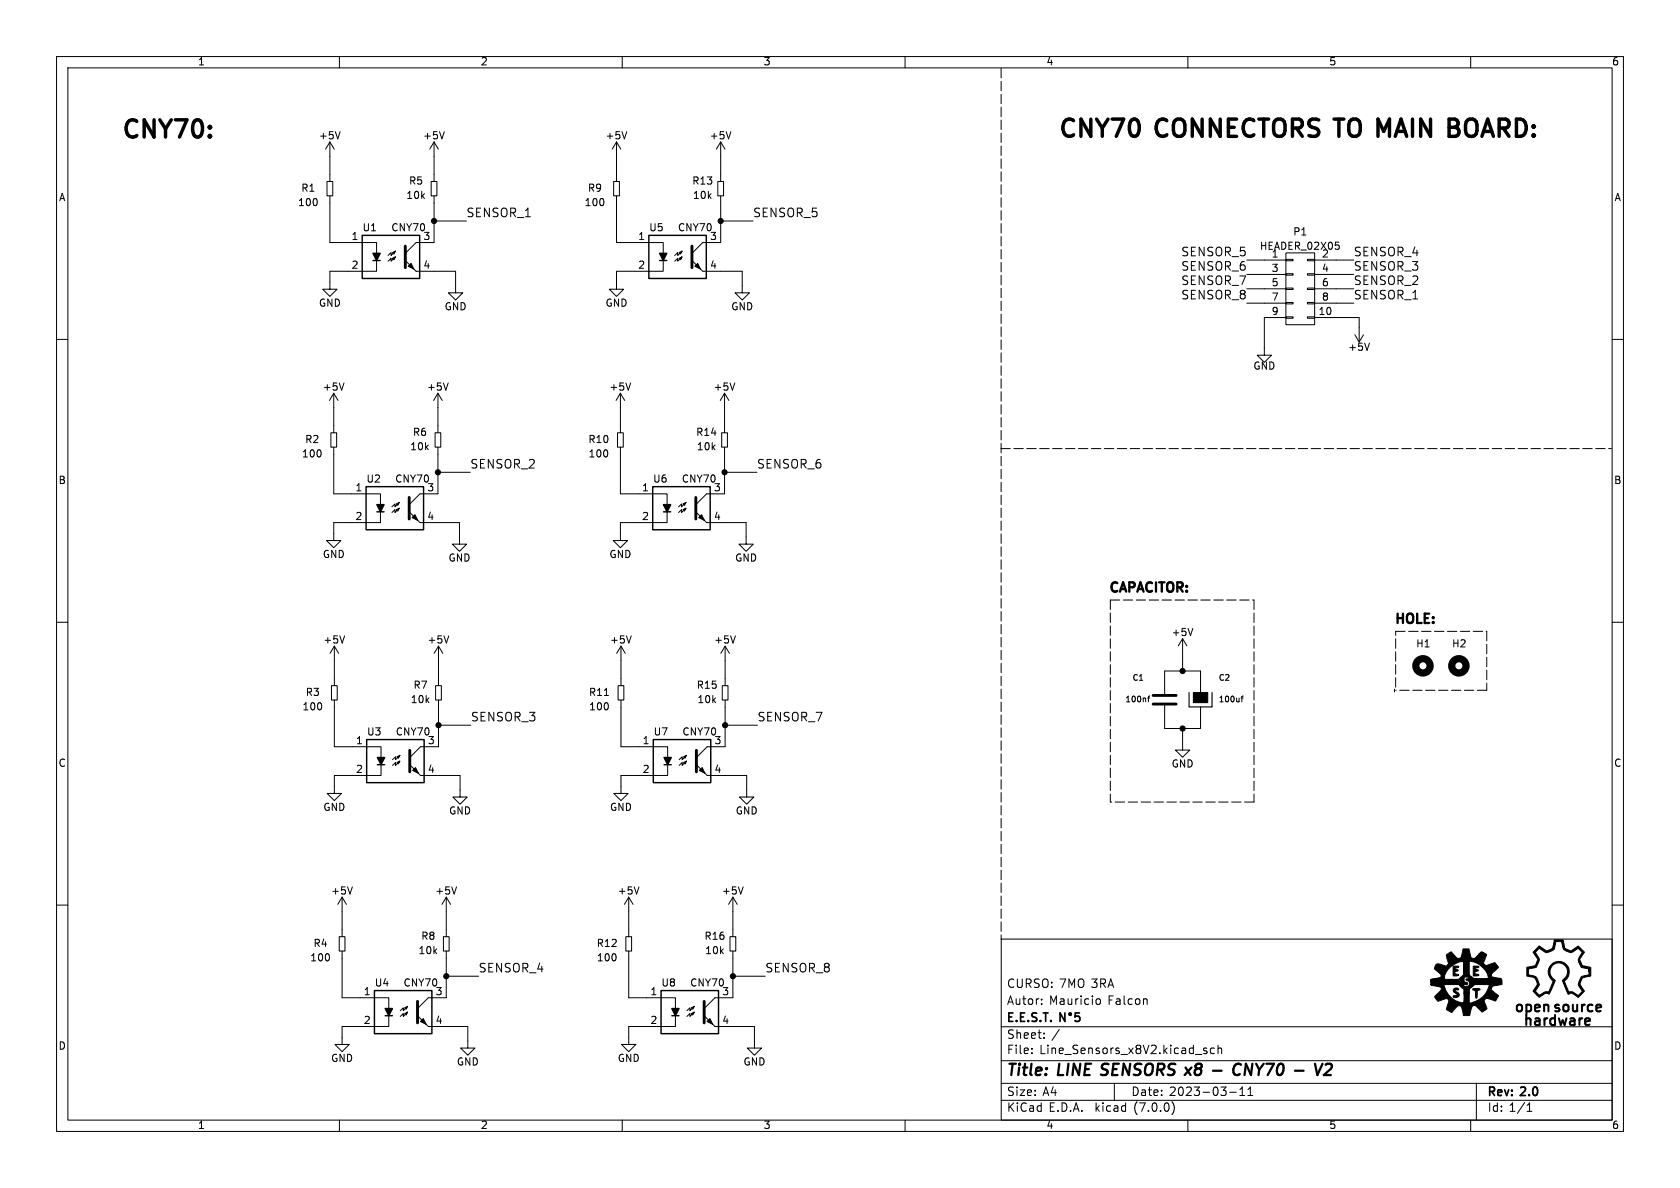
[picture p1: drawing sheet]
<svg xmlns="http://www.w3.org/2000/svg" width="297mm" height="210mm" viewBox="0 0 297 210" stroke-linecap="round" stroke-linejoin="round" font-family="sans-serif">
<g fill="none" stroke="#000" stroke-width=".18">
<path d="M10 10h277v190h-277zM12 12h273v186h-273zM60 10v2M110 10v2M160 10v2M210 10v2M260 10v2M57.8 32.1h1v2.5h-1zM58.3 34.6v8.3h8.3v1.9M58.3 25.1l-.7 1.3M58.3 25.1v7M58.3 25.1l.8 1.3"/>
<path d="M60.1 23.3l-.4 1.2M76.2 32.1h1v2.5h-1zM76.7 34.6v8.3h-3.1l-1.9 1.9M76.7 25.1l-.7 1.3M76.7 25.1v7M76.7 25.1l.8 1.3M76.7 39.1h5.7M78.5 23.3l-.4 1.2M108.5 32.1h1v2.5h-1zM109 34.6v8.3h8.2v1.9M109 25.1l-.8 1.3M109 25.1v7"/>
<path d="M109 25.1l.8 1.3M110.8 23.3l-.4 1.2M126.9 32.1h1v2.5h-1zM127.4 34.6v8.3h-3.2l-1.9 1.9M127.4 25.1v7M127.4 25.1l-.8 1.3M127.4 25.1l.8 1.3M127.4 39.1h5.7M129.2 23.3l-.4 1.2M10 60h2M66.6 46.1v1.9h-8.3v3.1h1.3l-1.3 1.3-1.3-1.3h1.3M69.4 44.7l.5-.3-.3 .5z"/>
<path d="M69.9 44.4l-.8 .8v-.5l-.5 .5M69.9 45.4l-.3 .5-.2-.2 .5-.3-.8 .8v-.5l-.5 .5M73.6 48h6.9v3.8h1.3l-1.3 1.2-1.2-1.2h1.2M117.2 46.1v1.9h-8.2v3.1h1.3l-1.3 1.3-1.3-1.3h1.3M120.1 44.7l.5-.3-.3 .5zM120.6 44.4l-.8 .8v-.5l-.5 .5M120.6 45.4l-.3 .5-.2-.2 .5-.3-.8 .8v-.5l-.5 .5M124.2 48h7v3.8h1.3l-1.3 1.2-1.3-1.2h1.3M220.4 46h6.9M220.4 48.5h6.9M220.4 51.1h6.9M220.4 53.6h6.9"/>
<path d="M227.3 56h1.3v.3h-1.3zM227.3 53.5h1.3v.2h-1.3zM227.3 50.9h1.3v.3h-1.3zM227.3 48.4h1.3v.2h-1.3zM227.3 45.8h1.3v.3h-1.3zM227.3 44.7h5.1v12.7h-5.1zM227.3 56.1h-3.8v6.7h-1.3l1.3 1.3 1.3-1.3h-1.3M231.1 56h1.3v.3h-1.3zM231.1 53.5h1.3v.2h-1.3zM231.1 50.9h1.3v.3h-1.3zM231.1 48.4h1.3v.2h-1.3zM231.1 45.8h1.3v.3h-1.3z"/>
<path d="M232.4 56.1h7.9v4.4M232.4 46h6.9M232.4 48.5h6.9M232.4 51.1h6.9M232.4 53.6h6.9M236.1 42.8h.6M236.6 43.4l.2 .1-.2 .5M239.5 59.2l.8 1.3M241 59.2l-.7 1.3M285 60h2M58.5 76.5h1v2.5h-1zM59 79v8.3h8.3v1.9"/>
<path d="M59 69.5v7M59 69.5l-.8 1.3M59 69.5l.8 1.3M60.8 67.7l-.4 1.3M76.9 76.5h1v2.5h-1zM77.4 79v8.3h-3.2l-1.9 1.9M77.4 69.5v7M77.4 69.5l-.7 1.3M77.4 69.5l.8 1.3M79.2 67.7l-.4 1.3M109.2 76.5h1v2.5h-1zM109.7 79v8.3h8.2v1.9"/>
<path d="M109.7 69.5v7M109.7 69.5l-.8 1.3M109.7 69.5l.7 1.3M111.5 67.7l-.4 1.3M127.6 76.5h1v2.5h-1zM128.1 79v8.3h-3.2l-1.9 1.9M128.1 69.5l-.8 1.3M128.1 69.5v7M128.1 69.5l.8 1.3M129.9 67.7l-.4 1.3M242.1 60.7l-.4 1.2M67.3 90.5v1.9h-8.3v3.2h1.3l-1.3 1.2-1.3-1.2h1.3"/>
<path d="M70.1 89.1l.5-.3-.3 .5zM70.6 88.8l-.8 .8v-.5l-.5 .5M70.6 89.8l-.3 .5-.2-.2 .5-.3-.8 .8v-.5l-.5 .5M74.2 92.4h7v3.8h1.3l-1.3 1.3-1.2-1.3h1.2M77.4 83.5h5.7M117.9 90.5v1.9h-8.2v3.2h1.2l-1.2 1.2-1.3-1.2h1.3M120.8 89.1l.5-.3-.3 .5zM121.3 88.8l-.8 .8v-.5l-.5 .5M121.3 89.8l-.3 .5-.2-.2 .5-.3-.8 .8v-.5l-.5 .5M124.9 92.4h7v3.8h1.3l-1.3 1.3-1.3-1.3h1.3M128.1 83.5h5.7M10 110h2"/>
<path d="M59.1 114.2l-.8 1.3M59.1 114.2v7M59.1 114.2l.8 1.3M60.9 112.4l-.4 1.3M77.5 114.2v7M77.5 114.2l-.7 1.3M77.5 114.2l.8 1.3M79.3 112.4l-.4 1.3M109.8 114.2v7M109.8 114.2l-.8 1.3M109.8 114.2l.7 1.3M111.6 112.4l-.4 1.3"/>
<path d="M128.2 114.2v7M128.2 114.2l-.8 1.3M128.2 114.2l.8 1.3M130 112.4l-.4 1.3M209.1 112.9l-.8 1.3M209.1 112.9v5.7M209.1 112.9l.7 1.3M210.9 111.1l-.4 1.3M285 110h2M58.6 121.2h1v2.5h-1zM59.1 123.7v8.3h8.3v1.9M67.4 135.2v1.9h-8.3v3.2h1.3l-1.3 1.2-1.3-1.2h1.3"/>
<path d="M70.2 133.8l.5-.3-.3 .5zM70.7 133.5l-.8 .8v-.5l-.5 .5M70.7 134.5l-.3 .6-.2-.3 .5-.3-.8 .8v-.5l-.5 .5M74.3 137.1h7v3.8h1.3l-1.3 1.3-1.2-1.3h1.2M77 121.2h1v2.5h-1zM77.5 123.7v8.3h-3.2l-1.9 1.9M77.5 128.2h5.7M109.3 121.2h1v2.5h-1zM109.8 123.7v8.3h8.2v1.9M118 135.2v1.9h-8.2v3.2h1.2l-1.2 1.2-1.3-1.2h1.3M120.9 133.8l.5-.3-.3 .5zM121.4 133.5l-.8 .8v-.5l-.5 .5"/>
<path d="M121.4 134.5l-.3 .6-.2-.3 .5-.3-.8 .8v-.5l-.5 .5M125 137.1h7v3.8h1.3l-1.3 1.3-1.3-1.3h1.3M127.7 121.2h1v2.5h-1zM128.2 123.7v8.3h-3.2l-1.9 1.9M128.2 128.2h5.7M202.9 123.4h.4M203.3 123.1l-.3 .1v.9M205.9 124.5v4.3h6.3v-3.8M209.1 128.8v3.8h1.2l-1.2 1.3-1.3-1.3h1.3M212.2 122.4v-3.8h-6.3v4.3M219.4 123.4h.4M219.8 123.1l-.3 .1v.9"/>
<path d="M246.5 121.8v.5M10 160h2M60.5 158.6l-.8 1.3M60.5 158.6v7M60.5 158.6l.7 1.3M62.3 156.8l-.4 1.2M78.9 158.6v7M78.9 158.6l-.8 1.3M78.9 158.6l.8 1.3M80.7 156.8l-.4 1.2M111.2 158.6v7M111.2 158.6l-.8 1.3"/>
<path d="M111.2 158.6l.7 1.3M113 156.8l-.5 1.2M129.6 158.6v7M129.6 158.6l-.8 1.3M129.6 158.6l.7 1.3M131.4 156.8l-.4 1.2M285 160h2M60 165.6h1v2.5h-1zM60.5 168.1v8.3h8.2v1.9M68.7 179.6v1.9h-8.2v3.1h1.2l-1.2 1.3-1.3-1.3h1.3M71.6 178.2l.5-.3-.3 .5zM72.1 177.9l-.8 .8v-.5l-.5 .5"/>
<path d="M72.1 178.9l-.3 .5-.2-.2 .5-.3-.8 .8v-.5l-.5 .5M78.4 165.6h1v2.5h-1zM78.9 168.1v8.3h-3.2l-1.9 1.9M78.9 172.6h5.7M110.6 165.6h1.1v2.5h-1.1zM111.2 168.1v8.3h8.2v1.9M119.4 179.6v1.9h-8.2v3.1h1.2l-1.2 1.3-1.3-1.3h1.3M122.2 178.2l.5-.3-.2 .5zM122.7 177.9l-.7 .8v-.5l-.6 .5M122.7 178.9l-.2 .5-.3-.2 .5-.3-.7 .8v-.5l-.6 .5M129.1 165.6h1v2.5h-1zM129.6 168.1v8.3h-3.2l-1.9 1.9"/>
<path d="M129.6 172.6h5.7M177 166h108v32h-108zM184.1 177.4v.2M184.1 176.6v.2M193.9 176.6h.4l.2 .2v.6l-.2 .2-.4-.1M202.7 176.6l.1 1M60 198v2M75.7 181.5h7v3.8h1.3l-1.3 1.2-1.3-1.2h1.3M110 198v2M126.4 181.5h7v3.8h1.2l-1.2 1.2-1.3-1.2h1.3M160 198v2M177 194.5h108"/>
<path d="M177 191.5h108M177 187.5h108M177 181.5h108M182.4 186.1v.2M182.4 185.3v.2M184.6 183.4v.2M184.6 182.6v.2M197 191.5v3M207.2 194.8a1.74 1.74 0 0 1 0 2.2M210 198v2M212.8 185.7l.5 .1 .1 .2-.1 .2-.4 .1M212.8 185.3h.5"/>
<path d="M214.7 185.3h-.4l-.3 .2v.5l.1 .2h.6M215.3 185.4l.2-.1h.4l.1 1M215.3 184.8v1.5M217.4 193.1h1.1M219.2 193.7h.8M219.2 192.6l.4-.4v1.5M220.6 193.7h.9M220.6 192.6l.4-.4v1.5M260 198v2M261 191.5v6.5M270 196.5h.8M270 195.4l.4-.4v1.5"/>
</g>
<path d="M214.4 189.3h1.6M219.4 188.2a.88 .88 0 0 0-1 0 .88 .88 0 0 0-.4 1 .69 .69 0 0 0 .3 .8 .69 .69 0 0 0 .9-.1M232.5 188l.4 2 .9-2M234.4 188.2l.3-.2h.4a.45 .45 0 0 1 .3 .6l-.1 .3-1.3 1.1h1.3" fill="none" stroke="#000" stroke-width=".4"/>
<g fill="none" stroke="#000" stroke-width=".3">
<path d="M188.3 179.1v1.5l-.9-1.5v1.5M190.8 179.1h-.7l-.1 .7 .3-.2 .5 .1 .1 .2-.1 .5-.2 .2-.6-.2"/>
<circle cx="189.2" cy="179.3" r=".21"/>
</g>
<g fill="none" stroke="#000" stroke-width=".25">
<path d="M64 41.6h10.2v7.6h-10.2zM65.9 46.1h1.3M114.7 41.6h10.2v7.6h-10.2zM116.6 46.1h1.3M64.7 86h10.2v7.6h-10.2zM66.6 90.5h1.3M115.4 86h10.2v7.6h-10.2zM117.3 90.5h1.3M64.8 130.7h10.2v7.7h-10.2zM66.7 135.2h1.3M115.5 130.7h10.2v7.7h-10.2zM117.4 135.2h1.3"/>
<path d="M66.2 175.1h10.2v7.6h-10.2zM68.1 179.6h1.3M116.9 175.1h10.1v7.6h-10.1zM118.8 179.6h1.2"/>
</g>
<g fill="#000" stroke="#000" stroke-width=".18">
<path d="M72.2 47.1l.5-.5 .5 1zM71.7 46.1l1.9 1.9zM122.8 47.1l.5-.5 .6 1zM122.3 46.1l1.9 1.9zM72.8 91.5l.6-.5 .5 1zM72.3 90.5l1.9 1.9zM123.5 91.5l.5-.5 .5 1zM123 90.5l1.9 1.9zM72.9 136.2l.6-.5 .5 1zM72.4 135.2l1.9 1.9zM123.6 136.2l.5-.5 .5 1zM123.1 135.2l1.9 1.9z"/>
<path d="M211 122.4h2.5v1.8h-2.5zM257 174.9v-.1a.47 .47 0 0 1 .9 .2h-.6l-.1 .1 .8 .7a.65 .65 0 0 1-.5 .5 .65 .65 0 0 1-.6-.2l.7-.2-.6-.5-.1-.3zM256.9 170.8h1l-.1 .2-.6 .2 .6 .4-.5 .1-.1 .4 .6 .1v.2l-.9 .1zM253.9 170.5l.4-.1 1.4 .4 .4-.4-.4-1.5 .8-.7 .6 .7a.76 .76 0 0 0 1.2 .4l.3-1.6h1.1l.3 1.2a.52 .52 0 0 0 .8 .5l1-1.1a1.13 1.13 0 0 1 1 .6l-.6 1.4 .3 .2 .2 .2 1.6-.5 .6 .7-1.2 1.4a.36 .36 0 0 0 .3 .4l1.5 .4v.9l-.8 .2a.73 .73 0 0 0-1 .8l1.2 1-.5 1-1.6-.5-.4 .3v.3l.5 1.2-.3 .2-.6 .4-1.1-1.1h-.4l-.4 .4-.3 1.3h-1.1l-.2-1a.61 .61 0 0 0-.6-.7 2.81 2.81 0 0 0-1.2 1.2l-1-.5 .4-1.3a.47 .47 0 0 0-.1-.6 .47 .47 0 0 0-.6 0l-1.2 .4-.6-.8 .7-.6a.84 .84 0 0 0 .5-1l-1.8-.4v-.2h2.2a3.8 3.8 0 0 0 3.5 3.2l.1-.4v-1.2h.9v1.8a4.2 4.2 0 0 0 3.6-3.4h-2.6l-.9 .8-.1 .8h-.9l-.1-.8-.7-.6h.7a.61 .61 0 0 0 1.1-.1 .61 .61 0 0 0-.6-.8l-.1-.2 .6-.1v-.2l-.9-.1 .1 .9 .5 .1 .1 .2-.1 .1-.3 .1a1.23 1.23 0 0 1-1.2-.1h-4.9l-.1-.8 5-.1 .8-.7h1l.6 .4a.87 .87 0 0 0 .9 .2h1.9a3.5 3.5 0 0 0-3.3-3l-.1 2.4h-1v-2.4a3.6 3.6 0 0 0-3.3 2.7v.4h-2.3l1.5-.3 .2-.2-.1-.4-1.1-.9zM260.4 174.8h1l.3 .1-.5 .2-.2 1.4-.1-.2-.1-1.1-.4-.2zM260.5 170.8h.9v.2l-.6 .2 .6 .4-.6 .1v.3l.1 .2h.5v.2l-.9 .1zM272.1 167.2l1.3 .9 .8-.3a.92 .92 0 0 0 .5-1l.1-.7h1.6l.2 1.5 1.1 .5 1.3-.9 1.1 1.1-.9 1.3 .5 1.1 1.2 .2v.9v-.5l-1.3-.3-.3-.5a1.14 1.14 0 0 1 0-1.6l.4-.5-.7-.8-.9 .6a1.45 1.45 0 0 1-1.6-.3l-.4-1.5h-1l-.1 .6a1.16 1.16 0 0 1-1.2 1.3 .85 .85 0 0 1-1.1-.3l-.5-.3h-.1l-.7 .7 .4 .5a.99 .99 0 0 1 .1 1.5l-.3 .6-1.4 .3v1l.5 .1a1.25 1.25 0 0 1 1.3 1.3l.2 .4-.8 1.1 .8 .7 1-.6 .6 .1 .8-1.9a1.89 1.89 0 0 1 0-3.2 1.89 1.89 0 0 1 2.8 1.5 1.89 1.89 0 0 1-.8 1.7l.7 1.9 .7-.1 1 .7 .8-.8-.6-.8a1.18 1.18 0 0 1 .2-1.4 1.21 1.21 0 0 1 1.3-.6l.2-.2v-1.3l.3 .1v1.5l-.7 .2a1.04 1.04 0 0 0-1.1 1.1v.3l.7 1.1-1.1 1.1-.8-.6a.84 .84 0 0 0-1 0l-1-2.4a1.66 1.66 0 0 0 .9-1.6 1.66 1.66 0 0 0-1.2-1.4 1.62 1.62 0 0 0-1.8 1.1 1.62 1.62 0 0 0 .9 1.9l-1.1 2.4a.91 .91 0 0 0-1.2 .2l-.6 .4-.4-.4-.7-.7 .4-.5a1.18 1.18 0 0 0 .2-1.3 1.18 1.18 0 0 0-1.1-.7l-.6-.2v-1.5l1.5-.3 .5-1.1-.9-1.3zM74.3 180.6l.5-.5 .5 1zM73.8 179.6l1.9 1.9zM125 180.6l.5-.5 .5 1zM124.5 179.6l1.9 1.9z"/>
<circle cx="76.7" cy="39.1" r=".46"/>
<circle cx="127.4" cy="39.1" r=".46"/>
<circle cx="77.4" cy="83.5" r=".46"/>
<circle cx="128.1" cy="83.5" r=".46"/>
<circle cx="209.1" cy="118.6" r=".46"/>
<circle cx="77.5" cy="128.2" r=".46"/>
<circle cx="128.2" cy="128.2" r=".46"/>
<circle cx="209.1" cy="128.8" r=".46"/>
<circle cx="78.9" cy="172.6" r=".46"/>
<circle cx="129.6" cy="172.6" r=".46"/>
</g>
<path d="M71.7 43.5v3.8M122.3 43.5v3.8M72.3 87.9v3.8M123 87.9v3.8M72.4 132.6v3.8M123.1 132.6v3.8M203.9 124.5h4M203.9 122.9h4M73.8 177v3.8M124.5 177v3.8" fill="none" stroke="#000" stroke-width=".51"/>
<path d="M65.9 44.8h1.3l-.6 1.3zM116.6 44.8h1.3l-.7 1.3zM66.6 89.2h1.3l-.6 1.3zM117.3 89.2h1.3l-.7 1.3zM66.7 133.9h1.3l-.6 1.3zM117.4 133.9h1.3l-.7 1.3zM68.1 178.3h1.3l-.7 1.3zM118.8 178.3h1.2l-.6 1.3z" fill="#000" stroke="#000" stroke-width=".25"/>
<path d="M210.2 122.4v2.6h4.1v-2.6" fill="none" stroke="#000" stroke-width=".2"/>
<g fill="none" stroke="#000" stroke-width="1.3">
<circle cx="251.6" cy="117.7" r="1.27"/>
<circle cx="257.9" cy="117.7" r="1.27"/>
</g>
<path d="M281 181.1l-.2 .1" fill="none" stroke="#000" stroke-width=".36"/>
<path d="M177 12.1v153.9M176.9 79.3h108M196.3 106.1v35.7M196.3 106.1h25.4M221.7 106.1v35.7M246.7 111.6h16.1M262.8 111.6v10.4M246.7 121.5v-9.9M262.8 122h-16.1M221.7 141.8h-25.4" fill="none" stroke="#000" stroke-width=".18" stroke-dasharray="1.7 .6"/>
<g font-size="4.2">
<text x="21.7" y="24.9">CNY70:</text>
<text x="187.3" y="24.8">CNY70</text>
<text x="204.7" y="24.8">CONNECTORS TO MAIN BOARD:</text>
</g>
<g font-size="2.8">
<text x="178" y="190.8">Title:</text>
<text x="187.1" y="190.8">LINE SENSORS x8</text>
<text x="220.5" y="190.8">CNY70</text>
</g>
<g font-size="2.5">
<text x="267.6" y="179.5">open source</text>
<text x="269.1" y="181.9">hardware</text>
</g>
<g font-size="2.3">
<text x="196.2" y="105">CAPACITOR:</text>
<text x="246.7" y="110.5">HOLE:</text>
</g>
<g font-size="2.1">
<text x="82.4" y="38.6">SENSOR_1</text>
<text x="133.1" y="38.6">SENSOR_5</text>
<text x="208.7" y="45.6">SENSOR_5</text>
<text x="239.3" y="45.6">SENSOR_4</text>
<text x="208.7" y="50.6">SENSOR_7</text>
<text x="208.7" y="53.2">SENSOR_8</text>
<text x="208.7" y="48.1">SENSOR_6</text>
<text x="239.3" y="50.6">SENSOR_2</text>
<text x="239.3" y="53.2">SENSOR_1</text>
<text x="239.3" y="48.1">SENSOR_3</text>
<text x="83.1" y="83.1">SENSOR_2</text>
<text x="133.8" y="83.1">SENSOR_6</text>
<text x="83.2" y="127.8">SENSOR_3</text>
<text x="133.9" y="127.8">SENSOR_7</text>
<text x="84.6" y="172.1">SENSOR_4</text>
<text x="135.3" y="172.1">SENSOR_8</text>
<text x="178" y="177.9">Autor:</text>
<text x="178" y="174.9">CURSO: 7MO 3RA</text>
<text x="185.5" y="177.9">Mauricio</text>
<text x="195.9" y="177.9">Falcon</text>
<text x="178" y="183.9">Sheet:</text>
<text x="178" y="181.1">E.E.S.T.</text>
<text x="185.9" y="183.9">/</text>
<text x="178" y="186.6">File:</text>
<text x="183.8" y="186.6">Line_Sensors_x8V2.kicad_sch</text>
<text x="178" y="196.8">KiCad</text>
<text x="178" y="194">Size:</text>
<text x="184.3" y="194">A4</text>
<text x="185.4" y="196.8">E.D.A.</text>
<text x="193.7" y="196.8">kicad</text>
<text x="200" y="194">Date:</text>
<text x="200.6" y="196.8">(7.0.0)</text>
<text x="206.7" y="194">2023-03-11</text>
<text x="263" y="194.2">Rev:</text>
<text x="263" y="196.8">Id: 1/1</text>
<text x="269" y="194.2">2.0</text>
</g>
<g font-size="1.8">
<text x="35" y="11.8">1</text>
<text x="85" y="11.8">2</text>
<text x="135" y="11.8">3</text>
<text x="185" y="11.8">4</text>
<text x="235" y="11.8">5</text>
<text x="285" y="11.8">6</text>
<text x="56.3" y="24.9">+5V</text>
<text x="74.7" y="24.9">+5V</text>
<text x="107" y="24.9">+5V</text>
<text x="125.4" y="24.9">+5V</text>
<text x="10.4" y="35.8">A</text>
<text x="53.2" y="34.2">R1</text>
<text x="71.8" y="35.4">10k</text>
<text x="72.3" y="32.9">R5</text>
<text x="103.9" y="34.2">R9</text>
<text x="122.3" y="32.9">R13</text>
<text x="122.4" y="35.4">10k</text>
<text x="285.4" y="35.8">A</text>
<text x="52.6" y="36.7">100</text>
<text x="64" y="41.2">U1</text>
<text x="69.1" y="41.2">CNY70</text>
<text x="103.3" y="36.7">100</text>
<text x="114.7" y="41.2">U5</text>
<text x="119.8" y="41.2">CNY70</text>
<text x="228.6" y="41.9">P1</text>
<text x="62.1" y="42.6">1</text>
<text x="62.1" y="47.7">2</text>
<text x="74.8" y="42.6">3</text>
<text x="74.8" y="47.7">4</text>
<text x="112.8" y="42.6">1</text>
<text x="112.8" y="47.7">2</text>
<text x="125.5" y="42.6">3</text>
<text x="125.5" y="47.7">4</text>
<text x="222.7" y="44.4">HEADER_02X05</text>
<text x="224.8" y="45.7">1</text>
<text x="233.6" y="45.7">2</text>
<text x="224.8" y="48.3">3</text>
<text x="224.8" y="50.8">5</text>
<text x="224.8" y="53.3">7</text>
<text x="233.6" y="48.3">4</text>
<text x="233.6" y="50.8">6</text>
<text x="233.6" y="53.3">8</text>
<text x="56.3" y="54.5">GND</text>
<text x="78.5" y="55.1">GND</text>
<text x="107" y="54.5">GND</text>
<text x="129.2" y="55.1">GND</text>
<text x="224.8" y="55.9">9</text>
<text x="233" y="55.9">10</text>
<text x="221.5" y="65.6">GND</text>
<text x="238.3" y="62.3">+5V</text>
<text x="57" y="69.3">+5V</text>
<text x="75.4" y="69.3">+5V</text>
<text x="107.7" y="69.3">+5V</text>
<text x="126.1" y="69.3">+5V</text>
<text x="72.9" y="77.3">R6</text>
<text x="123" y="77.3">R14</text>
<text x="53.3" y="81.1">100</text>
<text x="53.9" y="78.6">R2</text>
<text x="72.5" y="79.9">10k</text>
<text x="104" y="78.6">R10</text>
<text x="104" y="81.1">100</text>
<text x="123.1" y="79.9">10k</text>
<text x="10.3" y="85.8">B</text>
<text x="62.8" y="87">1</text>
<text x="64.7" y="85.6">U2</text>
<text x="69.8" y="85.6">CNY70</text>
<text x="75.5" y="87">3</text>
<text x="113.5" y="87">1</text>
<text x="115.4" y="85.6">U6</text>
<text x="120.5" y="85.6">CNY70</text>
<text x="126.2" y="87">3</text>
<text x="285.3" y="85.8">B</text>
<text x="62.8" y="92.1">2</text>
<text x="75.5" y="92.1">4</text>
<text x="113.5" y="92.1">2</text>
<text x="126.2" y="92.1">4</text>
<text x="57" y="98.9">GND</text>
<text x="79.2" y="99.6">GND</text>
<text x="107.7" y="98.9">GND</text>
<text x="129.9" y="99.6">GND</text>
<text x="207.1" y="112.7">+5V</text>
<text x="57.1" y="114">+5V</text>
<text x="75.5" y="114">+5V</text>
<text x="107.8" y="114">+5V</text>
<text x="126.2" y="114">+5V</text>
<text x="250.3" y="114.7">H1</text>
<text x="256.6" y="114.7">H2</text>
<text x="53.4" y="125.8">100</text>
<text x="54" y="123.3">R3</text>
<text x="72.6" y="124.6">10k</text>
<text x="73" y="122">R7</text>
<text x="104.1" y="123.3">R11</text>
<text x="104.1" y="125.8">100</text>
<text x="123.1" y="122">R15</text>
<text x="123.2" y="124.6">10k</text>
<text x="62.9" y="131.7">1</text>
<text x="64.8" y="130.3">U3</text>
<text x="69.9" y="130.3">CNY70</text>
<text x="75.6" y="131.7">3</text>
<text x="113.6" y="131.7">1</text>
<text x="115.5" y="130.3">U7</text>
<text x="120.6" y="130.3">CNY70</text>
<text x="126.3" y="131.7">3</text>
<text x="10.3" y="135.8">C</text>
<text x="62.9" y="136.8">2</text>
<text x="75.6" y="136.8">4</text>
<text x="113.6" y="136.8">2</text>
<text x="126.3" y="136.8">4</text>
<text x="207.1" y="136">GND</text>
<text x="285.3" y="135.8">C</text>
<text x="57.1" y="143.6">GND</text>
<text x="107.8" y="143.6">GND</text>
<text x="79.3" y="144.3">GND</text>
<text x="130" y="144.3">GND</text>
<text x="58.5" y="158.4">+5V</text>
<text x="76.9" y="158.4">+5V</text>
<text x="109.2" y="158.4">+5V</text>
<text x="127.6" y="158.4">+5V</text>
<text x="55.4" y="167.7">R4</text>
<text x="74.4" y="166.4">R8</text>
<text x="105.4" y="167.7">R12</text>
<text x="124.5" y="166.4">R16</text>
<text x="54.8" y="170.2">100</text>
<text x="73.9" y="168.9">10k</text>
<text x="105.5" y="170.2">100</text>
<text x="124.6" y="168.9">10k</text>
<text x="64.3" y="176.1">1</text>
<text x="66.2" y="174.7">U4</text>
<text x="71.3" y="174.7">CNY70</text>
<text x="77" y="176.1">3</text>
<text x="114.9" y="176.1">1</text>
<text x="116.9" y="174.7">U8</text>
<text x="122" y="174.7">CNY70</text>
<text x="127.6" y="176.1">3</text>
<text x="10.3" y="185.8">D</text>
<text x="64.3" y="181.2">2</text>
<text x="77" y="181.2">4</text>
<text x="114.9" y="181.2">2</text>
<text x="127.6" y="181.2">4</text>
<text x="285.3" y="185.8">D</text>
<text x="58.5" y="188">GND</text>
<text x="80.7" y="188.6">GND</text>
<text x="109.2" y="188">GND</text>
<text x="131.4" y="188.6">GND</text>
<text x="35" y="199.8">1</text>
<text x="85" y="199.8">2</text>
<text x="135" y="199.8">3</text>
<text x="185" y="199.8">4</text>
<text x="235" y="199.8">5</text>
<text x="285" y="199.8">6</text>
</g>
<g font-size="1.4">
<text x="198.9" y="124.4">100nf</text>
<text x="200.1" y="120.6">C1</text>
<text x="215.4" y="120.6">C2</text>
<text x="215.4" y="124.4">100uf</text>
</g>
</svg>
